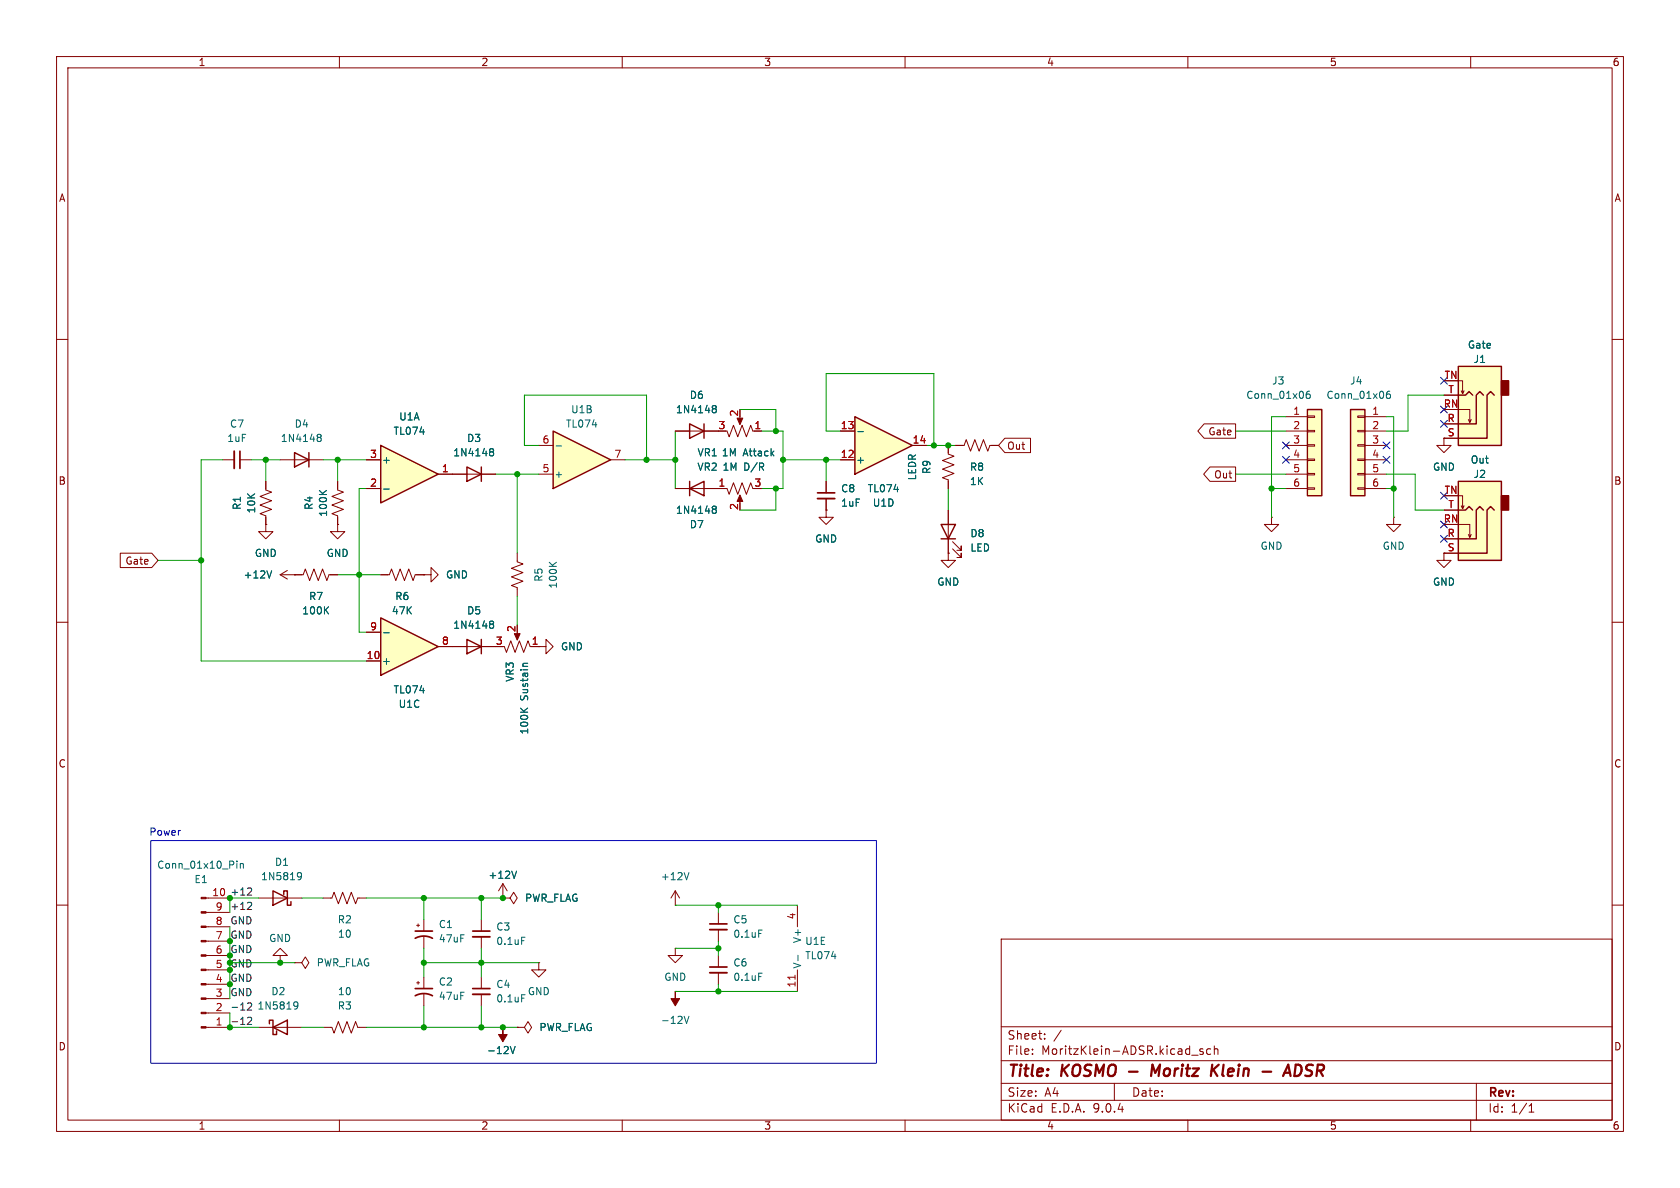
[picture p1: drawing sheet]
<svg xmlns="http://www.w3.org/2000/svg" width="297mm" height="210mm" viewBox="0 0 297 210" stroke-linecap="round" stroke-linejoin="round" font-family="sans-serif">
<g fill="none" stroke="#840000" stroke-width=".18">
<path d="M10 10h277v190h-277zM12 12h273v186h-273zM60 10v2M110 10v2M160 10v2M210 10v2M260 10v2M10 60h2M285 60h2M10 110h2M285 110h2M10 160h2"/>
<path d="M177 166h108v32h-108zM285 160h2M60 198v2M110 198v2M160 198v2M177 194.5h108M177 191.5h108M177 187.5h108M177 181.5h108M182.5 186.3v.1M182.5 185.5v.1M184.7 183.6v.1"/>
<path d="M184.7 182.8v.1M187.6 182.1l-1.3 2M197 191.5v3M210 198v2M210.7 186.5h1.1M212.7 185.5l-.4-.1-.2 .2 .1 .2 .5 .2v.3h-.6M214 185.5l-.4-.1-.3 .3v.4l.2 .2h.5M214.7 185.5l.2-.1 .3 .1 .1 .9M214.7 184.9v1.5M260 198v2M261 191.5v6.5M270.3 196.6h.9"/>
<path d="M270.3 195.5l.4-.4v1.5"/>
</g>
<path d="M199.6 189.4h1.5M205.1 188.2l-.9 1.4-.5-1.4-.2 2M214.5 189.1l.7 1.1M215.5 188.2l-1.3 1.2M223.2 189.4h1.5M226.8 190.2l.9-2 .5 2M229.1 188.2h.5a1.08 1.08 0 0 1 .5 1.1 1.08 1.08 0 0 1-.8 .9h-.5z" fill="none" stroke="#840000" stroke-width=".4"/>
<path d="M257.8 85.1h7.6v14h-7.6z" fill="#ffffc2"/>
<path d="M265.4 87.6h1.3v2.6h-1.3z" fill="#840000" stroke="#840000" stroke-width=".25"/>
<path d="M52.1 80l2.5 1.3-2.5 1.3zM54.6 80v2.6M257.8 85.1h7.6v14h-7.6zM257.8 90.2h1.3l.6-.7 .6 .7M262.3 90.2l-.7-.7-.6 .7v5.1h-3.2M264.2 90.2l-.7-.7-.6 .7v7.6h-5.1" fill="none" stroke="#840000" stroke-width=".25"/>
<g fill="none" stroke="#840000" stroke-width=".18">
<path d="M167.6 78.7v1.6l1.1 .3-2.1 .8 2.1 .8-2.1 .7 2.1 .8-2.1 .8 1 .3v1.6M168.9 78.7h1.5l.4-1 .8 2.1 .7-2.1 .8 2.1 .8-2.1 .7 2.1 .4-1.1h1.5M47 92.7v1.3h1.3l-1.3 1.3-1.3-1.3h1.3M47 92.7h.1M49.5 81.3h7.6M59.7 85.1v1.5l1 .4-2 .8 2 .7-2 .8 2 .7-2 .8 1 .4v1.5M91.4 97.8v1.5l1.1 .4-2.1 .8 2.1 .7-2.1 .8 2.1 .7-2.1 .8 1 .4v1.5M146 90.2v1.2h1.3l-1.3 1.3-1.2-1.3h1.2M146 90.2h.1M146 85.1v2M146 88.1v2.1M255.3 97.8h2.5"/>
<path d="M255.3 95.3h2.5M255.3 90.2h2.5M257.8 92.7h2v2.3l.3-.5M257.8 87.6h.8v2.3l.2-.5M258.3 89.4l.3 .5M259.6 94.5l.2 .5M95.2 114.3h1.3v-1.3l1.3 1.3-1.3 1.3v-1.3M95.2 114.3h.1M52.1 170.2h1.2l.7 1 .6-1-.6-1-.7 1M52.1 170.2h.1"/>
</g>
<path d="M56.2 77.3h.1M56.2 76.8h.3l.2 .1 .1 .2-.3 .2M56.3 77.3h.2M56.3 77.3l-.1 .1M56.5 77.3l.3 .3-.1 .3-.2 .1h-.3M56.5 86.7l.7 .7M57.7 86.7l-.7 .5M97.1 99.4l.7 .7M98.4 99.4l-.8 .5" fill="none" stroke="#006464" stroke-width=".18"/>
<path d="M144.5 87.1h3.1" fill="none" stroke="#840000" stroke-width=".3"/>
<path d="M144.5 88.1h3.1" fill="none" stroke="#840000" stroke-width=".33"/>
<path d="M238.8 72.4h2.5v15.2h-2.5z" fill="#ffffc2"/>
<path d="M238.8 72.4h2.5v15.2h-2.5zM166.4 92.7h2.5l-1.3 2.6zM166.4 95.3h2.5" fill="none" stroke="#840000" stroke-width=".25"/>
<g fill="none" stroke="#840000" stroke-width=".18">
<path d="M240 73.5h1.3v.3h-1.3zM240 76.1h1.3v.2h-1.3zM240 78.6h1.3v.3h-1.3zM241.3 73.7h3.8M241.3 76.2h3.8M241.3 78.7h3.8M167.6 97.8v1.3h1.3l-1.3 1.2-1.2-1.2h1.2M167.6 97.8h.1M167.6 90.2v7.6M168.4 97l1.5 1.6v-.8v.8h-.7M168.4 95.8l1.5 1.5v-.8v.8h-.7M240 81.2h1.3v.2h-1.3z"/>
<path d="M240 83.7h1.3v.2h-1.3zM240 86.2h1.3v.3h-1.3zM241.3 81.3h3.8M241.3 83.8h3.8M241.3 86.4h3.8M67.3 101.6h1.5l.4-1 .8 2 .7-2 .8 2 .8-2 .7 2 .4-1h1.5M88.9 158.8h1.3l.6 1 .6-1-.6-1.1-.6 1.1M88.9 158.8h.1M85.1 162.6v2M85.1 165.6v2M57.1 181.6h1.6l.4 1 .7-2 .8 2 .7-2 .8 2 .8-2 .3 1h1.6"/>
</g>
<path d="M245.7 69.2h-.4a.86 .86 0 0 0 0 1.2l.5-.1v-.4l-.2-.3-.4 .1-.1 .2M92.2 165.7h.6" fill="none" stroke="#006464" stroke-width=".18"/>
<path d="M83.6 164.6h3" fill="none" stroke="#840000" stroke-width=".3"/>
<path d="M83.6 165.6h3" fill="none" stroke="#840000" stroke-width=".33"/>
<path d="M151.1 73.7l10.2 5-10.2 5.1z" fill="#ffffc2"/>
<path d="M151.1 73.7l10.2 5-10.2 5.1z" fill="none" stroke="#840000" stroke-width=".25"/>
<path d="M148.6 76.2h2.5M161.3 78.7h2.5M47 85.1v1.5l1 .4-2 .8 2 .7-2 .8 2 .7-2 .8 1 .4v1.5M148.6 81.3h2.5M119.4 157.5l-.8 1.3M119.4 157.5l.7 1.3M119.4 157.5v2.5M119.4 160h.1M141 160v3.8M141 171.5v3.8" fill="none" stroke="#840000" stroke-width=".18"/>
<path d="M151.7 76.3h.9M121.8 154.2l-.4 1.3M141.1 168.9v.9" fill="none" stroke="#006464" stroke-width=".18"/>
<path d="M140.6 172.4v.7" fill="none" stroke="#a90000" stroke-width=".18"/>
<path d="M67.3 78.7l10.2 5.1-10.2 5.1z" fill="#ffffc2"/>
<path d="M67.3 78.7l10.2 5.1-10.2 5.1z" fill="none" stroke="#840000" stroke-width=".25"/>
<path d="M64.8 81.3h2.5M64.8 86.4h2.5M77.5 83.8h2.5M95.2 170.2v1.3h1.3l-1.3 1.2-1.2-1.2h1.2M95.2 170.2h.1" fill="none" stroke="#840000" stroke-width=".18"/>
<path d="M67.8 86.5h1" fill="none" stroke="#006464" stroke-width=".18"/>
<path d="M257.8 64.8h7.6v13.9h-7.6z" fill="#ffffc2"/>
<path d="M265.4 67.3h1.3v2.6h-1.3z" fill="#840000" stroke="#840000" stroke-width=".25"/>
<path d="M257.8 64.8h7.6v13.9h-7.6zM257.8 69.9h1.3l.6-.7 .6 .7M262.3 69.9l-.7-.7-.6 .7v5h-3.2M264.2 69.9l-.7-.7-.6 .7v7.6h-5.1M82.5 82.6l2.6 1.2-2.6 1.3zM85.1 82.6v2.5" fill="none" stroke="#840000" stroke-width=".25"/>
<g fill="none" stroke="#840000" stroke-width=".18">
<path d="M255.3 77.5h2.5M255.3 74.9h2.5M255.3 69.9h2.5M257.8 72.4h2v2.3l.3-.5M257.8 67.3h.8v2.3l.2-.5M258.3 69.1l.3 .5M259.6 74.2l.2 .5M39.4 81.3h2M42.4 81.3h2M59.7 92.7v1.3h1.3l-1.3 1.3-1.3-1.3h1.3M59.7 92.7h.1M80 83.8h7.6"/>
<path d="M224.8 91.4v1.3h1.3l-1.3 1.3-1.3-1.3h1.3M224.8 91.4h.1M246.4 91.4v1.3h1.2l-1.2 1.3-1.3-1.3h1.3M246.4 91.4h.1M49.5 101.6l1.3 .8M49.5 101.6h2.6M50.8 100.8l-1.3 .8M52.1 101.6h.1M74.9 101.6h1.3v-1.3l1.3 1.3-1.3 1.3v-1.3M74.9 101.6h.1M57.1 158.8h1.6l.4-1.1 .7 2.1 .8-2.1 .7 2.1 .8-2.1 .8 2.1 .3-1h1.6M88.9 158.8h.1"/>
<path d="M88.9 156.2l.8 1.3M88.9 156.2l-.8 1.3M88.9 156.2v2.6M73.7 163.6h.5M73.7 173.7h.5M73.9 163.3v.5M73.9 173.5v.5M74.9 162.6v2M74.9 165.6v2M74.9 172.7v2.1M74.9 175.8v2M85.1 172.7v2.1"/>
<path d="M85.1 175.8v2"/>
</g>
<path d="M42.4 79.8v3M73.4 165.9a3.2 3.2 0 0 1 3.1 0M73.4 176a3.2 3.2 0 0 1 3.1 0M73.4 174.8h3.1M73.4 164.6h3.1M83.6 174.8h3" fill="none" stroke="#840000" stroke-width=".3"/>
<path d="M41.4 79.8v3M83.6 175.8h3" fill="none" stroke="#840000" stroke-width=".33"/>
<path d="M86.7 79.8l.1 .1M86.7 79.4l.3-.1 .2 .1 .1 .2-.3 .3M86.8 79.9h.2M86.8 79.9h-.1M87 79.9l.3 .2-.1 .4-.2 .1-.3-.1M48 100.9l-.4 1.3M91.3 154l-.4 1.3M92.2 175.8h.6" fill="none" stroke="#006464" stroke-width=".18"/>
<path d="M67.3 109.2l10.2 5.1-10.2 5.1z" fill="#ffffc2"/>
<path d="M67.3 109.2l10.2 5.1-10.2 5.1zM82.5 113l2.6 1.3-2.6 1.3zM85.1 113v2.6" fill="none" stroke="#840000" stroke-width=".25"/>
<path d="M64.8 116.8h2.5M64.8 111.8h2.5M77.5 114.3h10.1M119.4 175.3h.1M119.4 167.6v1.3h1.2l-1.2 1.3-1.3-1.3h1.3M119.4 167.6h.1" fill="none" stroke="#840000" stroke-width=".18"/>
<path d="M67.8 111.9h1M86.7 110.3h.1M86.7 109.9l.3-.1 .2 .1 .1 .2-.3 .2M86.8 110.3h.2M86.8 110.3l-.1 .1M87 110.3l.3 .3-.1 .3-.2 .2-.3-.1M121 179.6l.4 1.3 .4-1.3" fill="none" stroke="#006464" stroke-width=".18"/>
<path d="M119.4 175.3v1.2h.7l-.7 1.3-.8-1.3h.8z" fill="#840000" stroke="#840000" stroke-width=".18"/>
<path d="M231.1 72.4h2.6v15.2h-2.6z" fill="#ffffc2"/>
<path d="M121.9 74.9l2.6 1.3-2.6 1.3zM124.5 74.9v2.6M231.1 72.4h2.6v15.2h-2.6zM121.9 86.4l2.6-1.3v2.5zM121.9 85.1v2.5" fill="none" stroke="#840000" stroke-width=".25"/>
<g fill="none" stroke="#840000" stroke-width=".18">
<path d="M119.4 76.2h7.6M227.3 73.7h3.8M227.3 76.2h3.8M227.3 78.7h3.8M231.1 73.5h1.3v.3h-1.3zM231.1 76.1h1.3v.2h-1.3zM231.1 78.6h1.3v.3h-1.3zM255.3 77.5v1.2h1.2l-1.2 1.3-1.3-1.3h1.3M255.3 77.5h.1M119.4 86.4h9.1l.4 1 .8-2.1 .7 2.1 .8-2.1 .8 2.1 .7-2.1 .4 1.1M130.8 87.9v1M227.3 81.3h3.8"/>
<path d="M227.3 83.8h3.8M227.3 86.4h3.8M231.1 81.2h1.3v.2h-1.3zM231.1 83.7h1.3v.2h-1.3zM231.1 86.2h1.3v.3h-1.3zM255.3 97.8v1.3h1.2l-1.2 1.2-1.3-1.2h1.3M255.3 97.8h.1M52.1 101.6h1.5l.4-1 .7 2 .8-2 .8 2 .7-2 .8 2 .4-1h1.5M88.9 114.3h.3l.3 1 .8-2 .8 2 .7-2 .8 2 .7-2 .4 1M91.4 111.8v1M94 114.3h1.2M36.4 158.8h4.2"/>
<path d="M36.4 179.1h4.2M36.4 176.5h4.2M36.4 174h4.2M36.4 171.5h4.2M36.4 168.9h4.2M36.4 166.4h4.2M36.4 163.8h4.2M36.4 161.3h4.2M127 161.3v2M127 164.3v2.1M127 168.9v2M127 172v2"/>
<path d="M36.4 181.6h4.2M88.9 181.6h.1M91.4 181.6h1.3l.6 1 .7-1-.7-1-.6 1M91.4 181.6h.1"/>
</g>
<g fill="none" stroke="#006464" stroke-width=".18">
<path d="M126 72.2h.2M126 71.8l.4-.1 .2 .1v.2l-.2 .2M126.2 72.2h.2M126.2 72.2l-.2 .1M126.4 72.2l.2 .3v.3l-.2 .2-.4-.1M231.5 69.2h-.3a.86 .86 0 0 0 0 1.2l.4-.1v-.4l-.2-.3-.4 .1-.1 .2M126 89.5h.4l.2 .1v.2l-.2 .2M126 90h.2M126.2 90h.2M126.2 90l-.2 .1M126.4 90l.2 .3v.3l-.2 .1h-.4M57.5 107.8l.6 .7"/>
<path d="M58.1 107.3l-.7 .7M93.3 117.3h-.7l-.2 .3M92 125.2l.7 .7M93.3 125.2l-.7 .5M41.9 152.2v.1M41.9 152.6v.9M42.5 152.6v.9M42.5 152.8l.2-.2 .3 .1v.8M134.1 164.4h.6M134.1 172h.6M90.2 185l.4 1.3 .5-1.3"/>
</g>
<path d="M125.5 163.3h3M125.5 170.9h3" fill="none" stroke="#840000" stroke-width=".3"/>
<path d="M125.5 164.3h3M125.5 172h3" fill="none" stroke="#840000" stroke-width=".33"/>
<g fill="#840000" stroke="#840000" stroke-width=".18">
<path d="M90.9 112h1l-.5 1.2z"/>
<path d="M88.9 181.6v1.3h.8l-.8 1.3-.8-1.3h.8z"/>
<path d="M35.6 181.5h.8v.2h-.8z"/>
<path d="M35.6 178.9h.8v.3h-.8z"/>
<path d="M35.6 176.4h.8v.3h-.8z"/>
<path d="M35.6 173.9h.8v.2h-.8z"/>
<path d="M35.6 171.3h.8v.3h-.8z"/>
<path d="M35.6 168.8h.8v.2h-.8z"/>
<path d="M35.6 166.2h.8v.3h-.8z"/>
<path d="M35.6 163.7h.8v.3h-.8z"/>
<path d="M35.6 161.2h.8v.2h-.8z"/>
<path d="M35.6 158.6h.8v.3h-.8z"/>
<path d="M130.8 87.5l.5 1.1h-1z"/>
</g>
<path d="M97.8 76.2l10.1 5.1-10.1 5.1z" fill="#ffffc2"/>
<path d="M97.8 76.2l10.1 5.1-10.1 5.1zM48.3 157.5l2.5 1.3-2.5 1.2zM50.2 158.1v-.6h.6v2.5h.6v-.6M47.6 181v-.7h.7v2.6h.6v-.7M48.3 181.6l2.5-1.3v2.6z" fill="none" stroke="#840000" stroke-width=".25"/>
<g fill="none" stroke="#840000" stroke-width=".18">
<path d="M95.2 78.7h2.6M119.4 76.2h2.5M124.5 76.2h2.5M128.3 76.2h.2l.4 1 .8-2 .7 2 .8-2 .8 2 .7-2 .4 1M130.8 73.7v1M133.3 76.2h1.3M148.6 76.2h2.5M161.3 78.7h2.5M167.6 78.7v1.3M168.9 78.7h1.3M175.3 78.7h1.2M177.6 77.5h4.6v2.5h-4.6l-1.1-1.3z"/>
<path d="M212.9 74.9h5.5v2.6h-5.5l-1.1-1.3zM255.3 77.5h.1M255.3 77.5h2.5M255.3 74.9h2.5M255.3 69.9h2.5M21.3 97.8h5.5l1.1 1.3-1.1 1.2h-5.5zM47 92.7h.1M47 85.1v1.3M47 91.4v1.3M59.7 92.7h.1M59.7 85.1v1.3M59.7 91.4v1.3"/>
<path d="M64.8 81.3h2.5M64.8 86.4h2.5M77.5 83.8h5M85.1 83.8h2.5M95.2 83.8h2.6M107.9 81.3h2.6M119.4 86.4h2.5M124.5 86.4h3.8M146 90.2h.1M146 85.1v2M146 88.1v2.1M148.6 81.3h2.5"/>
<path d="M167.6 97.8h.1M167.6 85.1v1.3M167.6 90.2v2.5M167.6 95.3v2.5M213.9 82.5h4.5v2.6h-4.5l-1.1-1.3zM255.3 97.8h.1M255.3 97.8h2.5M255.3 95.3h2.5M255.3 90.2h2.5M52.1 101.6h.1M52.1 101.6h1.2M58.4 101.6h1.3"/>
<path d="M64.8 116.8h2.5M64.8 111.8h2.5M67.3 101.6h1.3M73.7 101.6h1.2M74.9 101.6h.1M77.5 114.3h5M85.1 114.3h2.5M94 114.3h1.2M95.2 114.3h.1M45.7 158.8h7.6M88.9 158.8h.1M49.5 168.9h-1.2l1.2-1.3 1.3 1.3h-1.3v1.3"/>
<path d="M49.5 170.2h.1M45.7 181.6h7.6M88.9 181.6h.1M91.4 181.6h.1"/>
</g>
<g fill="none" stroke="#006464" stroke-width=".18">
<path d="M86.7 79.4l.3-.1 .2 .1 .1 .2-.3 .3M86.7 79.8l.1 .1M86.8 79.9h.2M86.8 79.9h-.1M87 79.9l.3 .2-.1 .4-.2 .1-.3-.1M98.3 78.8h1M126 72.2h.2M126 71.8l.4-.1 .2 .1v.2l-.2 .2M126.2 72.2h.2M126.2 72.2l-.2 .1M126.4 72.2l.2 .3v.3l-.2 .2-.4-.1M151.7 76.3h.9"/>
<path d="M56.5 86.7l.7 .7M57.7 86.7l-.7 .5M67.8 86.5h1M126 89.5h.4l.2 .1v.2l-.2 .2M126 90h.2M126.2 90h.2M126.2 90l-.2 .1M126.4 90l.2 .3v.3l-.2 .1h-.4M48 100.9l-.4 1.3M57.5 107.8l.6 .7M58.1 107.3l-.7 .7M67.8 111.9h1"/>
<path d="M86.7 110.3h.1M86.7 109.9l.3-.1 .2 .1 .1 .2-.3 .2M86.8 110.3h.2M86.8 110.3l-.1 .1M87 110.3l.3 .3-.1 .3-.2 .2-.3-.1M93.3 117.3h-.7l-.2 .3M92 125.2l.7 .7M93.3 125.2l-.7 .5M52.7 154.3l.4-.1 .1 .2a.84 .84 0 0 1-.3 1.1h-.2M53.3 154.8l-.2 .2h-.4M91.3 154l-.4 1.3M52.1 177.2l.3-.1 .2 .1a.84 .84 0 0 1-.3 1.2h-.2"/>
<path d="M52.7 177.7l-.3 .2-.3-.1M90.2 185l.4 1.3 .5-1.3"/>
</g>
<path d="M130.3 73.9h1l-.5 1.2z" fill="#840000" stroke="#840000" stroke-width=".18"/>
<path d="M43.9 157h.5l.1 .3-.8 .9h.8M43.9 159.5l.5 .1 .1 .3-.8 .9h.8M43.8 177.4l.4-.1 .3 .4-.8 .9h.8M43.8 179.9l.4-.1 .3 .4-.8 .9h.8" fill="none" stroke="#0f0f0f" stroke-width=".18"/>
<g fill="none" stroke="#009600" stroke-width=".18">
<path d="M95.2 78.7h-2.5v-8.8h21.6v11.4M119.4 76.2v10.2M130.8 72.4h6.4v3.8M134.6 76.2h3.8v10.2h-3.8M148.6 76.2h-2.6v-10.2h19.1v12.7M163.8 78.7h5.1M218.4 76.2h8.9M227.3 73.7h-2.5v17.7M245.1 73.7h1.3v17.7M255.3 69.9h-6.4v6.3h-3.8M27.9 99.1h7.7M39.4 81.3h-3.8v35.5h29.2"/>
<path d="M44.4 81.3h5.1M47 81.3v3.8M57.1 81.3h7.7M59.7 81.3v3.8M64.8 86.4h-1.3v25.4h1.3M87.6 83.8h7.6M91.4 83.8v14M110.5 81.3h8.9M137.2 86.4v3.8h-6.4M138.4 81.3h10.2M146 81.3v3.8M167.6 86.4v3.8"/>
<path d="M218.4 83.8h8.9M224.8 86.4h2.5M245.1 86.4h1.3M245.1 83.8h5.1v6.4h5.1M59.7 101.6h7.6M91.4 105.4v5.1M45.7 158.8h-5.1v2.5M53.3 158.8h3.8M64.8 158.8h24.1M74.9 158.8v3.8M85.1 158.8v3.8M40.6 163.8v6.4h11.5"/>
<path d="M40.6 171.5v5M40.6 179.1v2.5h5.1M74.9 170.2h20.3M74.9 167.6v5.1M74.9 177.8v3.8M85.1 167.6v5.1M85.1 177.8v3.8M119.4 175.3h21.6M119.4 160h21.6M119.4 167.6h7.6M127 160v1.3M127 166.4v2.5"/>
<path d="M127 174v1.3M53.3 181.6h3.8M64.8 181.6h26.6"/>
</g>
<g fill="none" stroke="#000084" stroke-width=".18">
<path d="M226.7 78.1l1.2 1.2M227.9 78.1l-1.2 1.2M244.5 78.1l1.2 1.2M245.7 78.1l-1.2 1.2M254.7 74.3l1.2 1.2M254.7 71.8l1.2 1.2M254.7 66.7l1.2 1.2M255.9 74.3l-1.2 1.2M255.9 71.8l-1.2 1.2M255.9 66.7l-1.2 1.2M226.7 80.7l1.2 1.2M227.9 80.7l-1.2 1.2"/>
<path d="M244.5 80.7l1.2 1.2M245.7 80.7l-1.2 1.2M254.7 92.1l1.2 1.2M254.7 87l1.2 1.2M254.7 94.6l1.2 1.3M255.9 92.1l-1.2 1.2M255.9 87l-1.2 1.2M255.9 94.6l-1.2 1.3"/>
</g>
<path d="M26.7 148.6h128.2v39.4h-128.2z" fill="none" stroke="#0000c2" stroke-width=".18"/>
<g fill="#009600" stroke="#009600" stroke-width=".18">
<circle cx="167.6" cy="78.7" r=".46"/>
<circle cx="165.1" cy="78.7" r=".46"/>
<circle cx="146" cy="81.3" r=".46"/>
<circle cx="138.4" cy="81.3" r=".46"/>
<circle cx="246.4" cy="86.4" r=".46"/>
<circle cx="224.8" cy="86.4" r=".46"/>
<circle cx="40.6" cy="168.9" r=".46"/>
<circle cx="40.6" cy="166.4" r=".46"/>
<circle cx="40.6" cy="174" r=".46"/>
<circle cx="40.6" cy="171.5" r=".46"/>
<circle cx="40.6" cy="158.8" r=".46"/>
<circle cx="35.6" cy="99.1" r=".46"/>
<circle cx="63.5" cy="101.6" r=".46"/>
<circle cx="91.4" cy="83.8" r=".46"/>
<circle cx="47" cy="81.3" r=".46"/>
<circle cx="59.7" cy="81.3" r=".46"/>
<circle cx="127" cy="160" r=".46"/>
<circle cx="127" cy="167.6" r=".46"/>
<circle cx="127" cy="175.3" r=".46"/>
<circle cx="119.4" cy="81.3" r=".46"/>
<circle cx="114.3" cy="81.3" r=".46"/>
<circle cx="137.2" cy="86.4" r=".46"/>
<circle cx="137.2" cy="76.2" r=".46"/>
<circle cx="40.6" cy="181.6" r=".46"/>
<circle cx="49.5" cy="170.2" r=".46"/>
<circle cx="88.9" cy="181.6" r=".46"/>
<circle cx="85.1" cy="181.6" r=".46"/>
<circle cx="85.1" cy="170.2" r=".46"/>
<circle cx="85.1" cy="158.8" r=".46"/>
<circle cx="88.9" cy="158.8" r=".46"/>
<circle cx="74.9" cy="158.8" r=".46"/>
<circle cx="74.9" cy="181.6" r=".46"/>
<circle cx="74.9" cy="170.2" r=".46"/>
</g>
<g font-size="2.8" fill="#840000">
<text x="178" y="190.9">Title:</text>
<text x="187.7" y="190.9">KOSMO</text>
<text x="205.2" y="190.9">Moritz</text>
<text x="216.5" y="190.9">Klein</text>
<text x="226.4" y="190.9">-</text>
<text x="231.2" y="190.9">ADSR</text>
</g>
<g font-size="2.1" fill="#840000">
<text x="178" y="184">Sheet:</text>
<text x="178" y="186.7">File:</text>
<text x="184.1" y="186.7">MoritzKlein-ADSR.kicad_sch</text>
<text x="178" y="196.9">KiCad</text>
<text x="178" y="194.1">Size:</text>
<text x="184.7" y="194.1">A4</text>
<text x="185.7" y="196.9">E.D.A.</text>
<text x="193.3" y="196.9">9.0.4</text>
<text x="200" y="194.1">Date:</text>
<text x="263" y="194.3">Rev:</text>
<text x="263" y="196.9">Id:</text>
<text x="267.1" y="196.9">1/1</text>
</g>
<g font-size="1.8" fill="#840000">
<text x="35" y="11.9">1</text>
<text x="85" y="11.9">2</text>
<text x="135" y="11.9">3</text>
<text x="185" y="11.9">4</text>
<text x="235" y="11.9">5</text>
<text x="285" y="11.9">6</text>
<text x="10.3" y="35.9">A</text>
<text x="285.3" y="35.9">A</text>
<text x="213.5" y="77.2">Gate</text>
<text x="178" y="79.7">Out</text>
<text x="10.3" y="85.9">B</text>
<text x="214.6" y="84.8">Out</text>
<text x="285.3" y="85.9">B</text>
<text x="22.1" y="100">Gate</text>
<text x="10.3" y="135.9">C</text>
<text x="285.3" y="135.9">C</text>
<text x="10.3" y="185.9">D</text>
<text x="285.3" y="185.9">D</text>
<text x="35" y="199.9">1</text>
<text x="85" y="199.9">2</text>
<text x="135" y="199.9">3</text>
<text x="185" y="199.9">4</text>
<text x="235" y="199.9">5</text>
<text x="285" y="199.9">6</text>
</g>
<g font-size="1.8" fill="#006464">
<text x="259.4" y="61.8">Gate</text>
<text x="260.4" y="64.4">J1</text>
<text x="121.8" y="70.7">D6</text>
<text x="220.2" y="70.7">Conn_01x06</text>
<text x="224.8" y="68.2">J3</text>
<text x="234.4" y="70.7">Conn_01x06</text>
<text x="238.6" y="68.2">J4</text>
<text x="40.6" y="75.8">C7</text>
<text x="52" y="75.8">D4</text>
<text x="69.5" y="77.1">TL074</text>
<text x="70.5" y="74.5">U1A</text>
<text x="100" y="75.8">TL074</text>
<text x="100.9" y="73.3">U1B</text>
<text x="119.4" y="73.3">1N4148</text>
<text x="40.1" y="78.3">1uF</text>
<text x="49.5" y="78.3">1N4148</text>
<text x="67.4" y="82.1">+</text>
<text x="80" y="80.9">1N4148</text>
<text x="82.5" y="78.3">D3</text>
<text x="123.2" y="83.4">VR2</text>
<text x="123.2" y="80.9">VR1</text>
<text x="127.5" y="80.9">1M</text>
<text x="127.6" y="83.4">1M</text>
<text x="131.3" y="80.9">Attack</text>
<text x="131.5" y="83.4">D/R</text>
<text x="151.3" y="82.1">+</text>
<text x="164.7" y="83.9" transform="rotate(-90 164.7 83.9)">R9</text>
<text x="171.4" y="83.4">R8</text>
<text x="253.2" y="83.4">GND</text>
<text x="259.9" y="82.1">Out</text>
<text x="97.9" y="84.7">+</text>
<text x="148.6" y="87.2">C8</text>
<text x="148.6" y="89.8">1uF</text>
<text x="153.3" y="87.2">TL074</text>
<text x="154.2" y="89.8">U1D</text>
<text x="162.2" y="85" transform="rotate(-90 162.2 85)">LEDR</text>
<text x="171.4" y="86">1K</text>
<text x="260.4" y="84.7">J2</text>
<text x="42.8" y="90.2" transform="rotate(-90 42.8 90.2)">R1</text>
<text x="45.3" y="90.8" transform="rotate(-90 45.3 90.8)">10K</text>
<text x="55.5" y="90.2" transform="rotate(-90 55.5 90.2)">R4</text>
<text x="58" y="91.5" transform="rotate(-90 58 91.5)">100K</text>
<text x="119.4" y="91">1N4148</text>
<text x="121.8" y="93.6">D7</text>
<text x="171.5" y="95.2">D8</text>
<text x="45" y="98.7">GND</text>
<text x="57.7" y="98.7">GND</text>
<text x="144" y="96.1">GND</text>
<text x="171.5" y="97.7">LED</text>
<text x="222.8" y="97.4">GND</text>
<text x="244.3" y="97.4">GND</text>
<text x="43" y="102.5">+12V</text>
<text x="54.5" y="106.3">R7</text>
<text x="69.8" y="106.3">R6</text>
<text x="78.7" y="102.5">GND</text>
<text x="96.1" y="102.9" transform="rotate(-90 96.1 102.9)">R5</text>
<text x="98.7" y="104.2" transform="rotate(-90 98.7 104.2)">100K</text>
<text x="165.6" y="103.7">GND</text>
<text x="253.2" y="103.7">GND</text>
<text x="53.3" y="108.8">100K</text>
<text x="69.2" y="108.8">47K</text>
<text x="80" y="111.4">1N4148</text>
<text x="82.5" y="108.8">D5</text>
<text x="67.4" y="117.7">+</text>
<text x="99.1" y="115.2">GND</text>
<text x="69.5" y="122.8">TL074</text>
<text x="70.4" y="125.3">U1C</text>
<text x="91" y="120.6" transform="rotate(-90 91 120.6)">VR3</text>
<text x="93.6" y="123.9" transform="rotate(-90 93.6 123.9)">Sustain</text>
<text x="93.6" y="129.9" transform="rotate(-90 93.6 129.9)">100K</text>
<text x="27.7" y="153.8">Conn_01x10_Pin</text>
<text x="46.1" y="155.8">1N5819</text>
<text x="48.5" y="153.3">D1</text>
<text x="86.3" y="155.5">+12V</text>
<text x="116.7" y="155.8">+12V</text>
<text x="34.3" y="156.3">E1</text>
<text x="92.7" y="159.6">PWR_FLAG</text>
<text x="47.5" y="166.7">GND</text>
<text x="59.6" y="163.4">R2</text>
<text x="59.6" y="166">10</text>
<text x="77.5" y="164.3">C1</text>
<text x="77.5" y="166.8">47uF</text>
<text x="87.6" y="164.7">C3</text>
<text x="87.6" y="167.2">0.1uF</text>
<text x="129.5" y="163.4">C5</text>
<text x="129.5" y="166">0.1uF</text>
<text x="141.8" y="166.8" transform="rotate(-90 141.8 166.8)">V+</text>
<text x="142.2" y="167.2">U1E</text>
<text x="55.9" y="171">PWR_FLAG</text>
<text x="117.3" y="173.6">GND</text>
<text x="129.5" y="171">C6</text>
<text x="129.5" y="173.6">0.1uF</text>
<text x="141.8" y="171.3" transform="rotate(-90 141.8 171.3)">V-</text>
<text x="142.2" y="169.8">TL074</text>
<text x="45.4" y="178.7">1N5819</text>
<text x="47.9" y="176.1">D2</text>
<text x="59.6" y="178.7">R3</text>
<text x="59.6" y="176.1">10</text>
<text x="77.5" y="174.4">C2</text>
<text x="77.5" y="177">47uF</text>
<text x="87.6" y="174.9">C4</text>
<text x="87.6" y="177.4">0.1uF</text>
<text x="93.2" y="176.1">GND</text>
<text x="95.3" y="182.5">PWR_FLAG</text>
<text x="116.7" y="181.2">-12V</text>
<text x="86" y="186.5">-12V</text>
</g>
<g font-size="1.8" fill="#a90000">
<text x="255.3" y="67.1">TN</text>
<text x="256" y="69.6">T</text>
<text x="126.9" y="75.9">3</text>
<text x="130.6" y="73.7" transform="rotate(-90 130.6 73.7)">2</text>
<text x="133.3" y="75.9">1</text>
<text x="148.5" y="75.9">13</text>
<text x="228.5" y="73.4">1</text>
<text x="228.5" y="75.9">2</text>
<text x="242.5" y="73.4">1</text>
<text x="242.5" y="75.9">2</text>
<text x="255.1" y="72.1">RN</text>
<text x="255.8" y="74.7">R</text>
<text x="255.8" y="77.2">S</text>
<text x="65.3" y="81">3</text>
<text x="78" y="83.6">1</text>
<text x="95.8" y="83.6">5</text>
<text x="95.8" y="78.5">6</text>
<text x="108.5" y="81">7</text>
<text x="148.5" y="81">12</text>
<text x="161.2" y="78.5">14</text>
<text x="228.5" y="78.5">3</text>
<text x="228.5" y="81">4</text>
<text x="228.5" y="83.6">5</text>
<text x="242.5" y="78.5">3</text>
<text x="242.5" y="81">4</text>
<text x="242.5" y="83.6">5</text>
<text x="65.3" y="86.1">2</text>
<text x="126.9" y="86.1">1</text>
<text x="133.3" y="86.1">3</text>
<text x="228.5" y="86.1">6</text>
<text x="242.5" y="86.1">6</text>
<text x="255.3" y="87.4">TN</text>
<text x="256" y="89.9">T</text>
<text x="130.6" y="90.2" transform="rotate(-90 130.6 90.2)">2</text>
<text x="255.1" y="92.5">RN</text>
<text x="255.8" y="95">R</text>
<text x="255.8" y="97.5">S</text>
<text x="65.3" y="111.5">9</text>
<text x="91.2" y="111.8" transform="rotate(-90 91.2 111.8)">2</text>
<text x="64.7" y="116.6">10</text>
<text x="78" y="114">8</text>
<text x="87.6" y="114">3</text>
<text x="93.9" y="114">1</text>
<text x="37.4" y="158.5">10</text>
<text x="38" y="161">9</text>
<text x="38" y="166.1">7</text>
<text x="38" y="163.6">8</text>
<text x="140.7" y="162.6" transform="rotate(-90 140.7 162.6)">4</text>
<text x="38" y="173.7">4</text>
<text x="38" y="171.2">5</text>
<text x="38" y="168.7">6</text>
<text x="38" y="178.8">2</text>
<text x="38" y="176.3">3</text>
<text x="140.7" y="174.7" transform="rotate(-90 140.7 174.7)">11</text>
<text x="38" y="181.4">1</text>
</g>
<text font-size="1.8" fill="#0000c2" x="26.3" y="147.9">Power</text>
<g font-size="1.8" fill="#0f0f0f">
<text x="40.6" y="158.4">+12</text>
<text x="40.6" y="160.9">+12</text>
<text x="40.6" y="163.5">GND</text>
<text x="40.6" y="166">GND</text>
<text x="40.6" y="168.6">GND</text>
<text x="40.6" y="173.6">GND</text>
<text x="40.6" y="176.2">GND</text>
<text x="40.6" y="178.7">-12</text>
<text x="40.6" y="181.3">-12</text>
</g>
<text font-size="1.8" fill="#009600" x="40.6" y="171.1">GND</text>
</svg>
